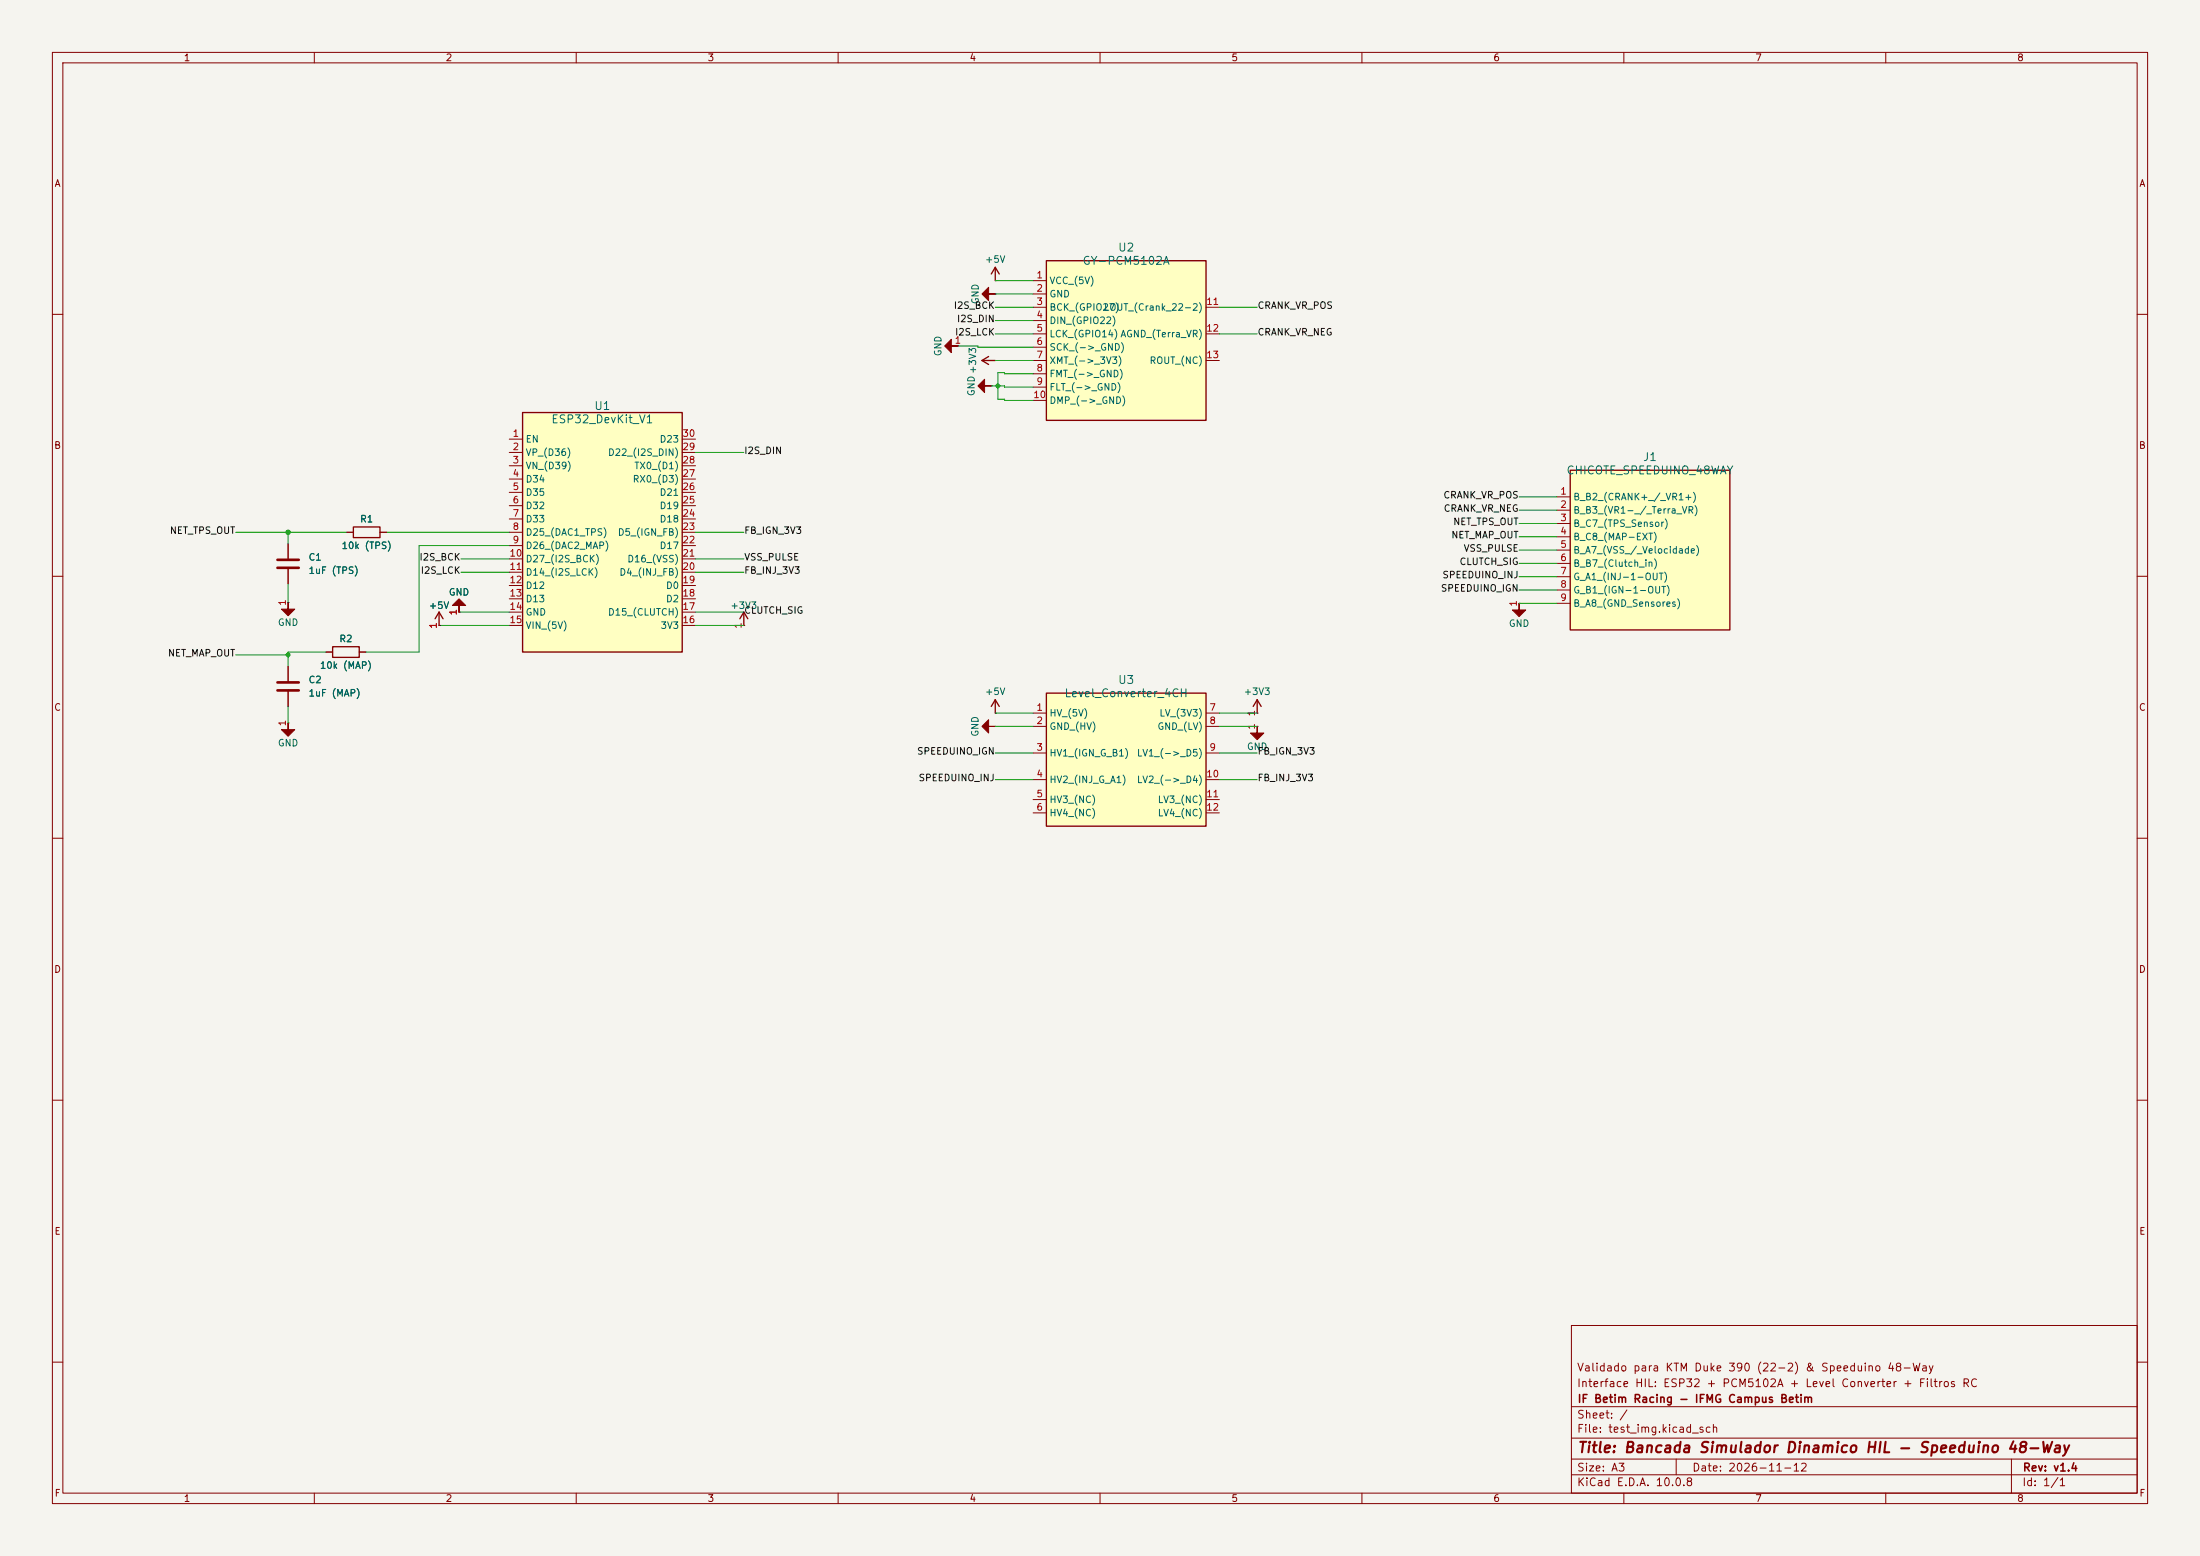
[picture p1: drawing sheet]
<svg xmlns="http://www.w3.org/2000/svg" width="420mm" height="297mm" viewBox="0 0 420 297" stroke-linecap="round" stroke-linejoin="round" font-family="sans-serif">
<path d="M0 0h420v297h-420z" fill="#f5f4ef" stroke="#f5f4ef" stroke-width=".19"/>
<g fill="none" stroke="#840000" stroke-width=".19">
<path d="M10 10h400v277h-400zM12 12h396v273h-396zM60 10v2M110 10v2M160 10v2M210 10v2M260 10v2M310 10v2M360 10v2M10 60h2M408 60h2M10 110h2"/>
<path d="M83.8 119.4h.1M408 110h2M10 160h2M408 160h2M10 210h2M408 210h2M300 253h108v32h-108zM10 260h2M300 278.5h108M300 274.5h108M300 268.5h108M320 278.5v3"/>
<path d="M384 278.5v6.5M408 260h2M60 285v2M110 285v2M160 285v2M210 285v2M260 285v2M300 281.5h108M310 285v2M360 285v2"/>
</g>
<path d="M83.8 116.8l-.7 1.3M83.8 116.8l.8 1.3M83.8 116.8v2.6" fill="none" stroke="#840000" stroke-width=".25"/>
<path d="M199.8 132.3h30.4v25.4h-30.4z" fill="#ffffc2"/>
<path d="M187.5 68.8l1.2 .8M187.5 68.8h2.5M188.7 68l-1.2 .8M63.5 123.4h5.1v2.1h-5.1zM199.8 132.3h30.4v25.4h-30.4zM240 133.6l-.8 1.2M240 133.6l.8 1.2M240 133.6v2.5" fill="none" stroke="#840000" stroke-width=".25"/>
<g fill="none" stroke="#840000" stroke-width=".19">
<path d="M182.9 66h.1M190 68.8h.1M55 115h.1M55 103.8v3.1M55 108.4v3M290 115.2h.1M55 127.2v3.1M55 131.8v3M62.2 124.5h1.3M68.6 124.5h1.2M197.2 136.1h2.6M197.2 138.6h2.6"/>
<path d="M230.2 136.1h2.6M230.2 138.6h2.6M240 136.1h.1M197.2 143.7h2.6M197.2 148.8h2.6M197.2 152.6h2.6M197.2 155.2h2.6M230.2 143.7h2.6M230.2 148.8h2.6M230.2 152.6h2.6M230.2 155.2h2.6"/>
</g>
<path d="M53 106.9h4M53 108.4h4M53 130.3h4M53 131.8h4" fill="none" stroke="#840000" stroke-width=".51"/>
<g fill="#840000" stroke="#840000" stroke-width=".19">
<path d="M290 115.2v1.2h1.3l-1.3 1.3-1.3-1.3h1.3z"/>
<path d="M55 115v1.3h1.3l-1.3 1.2-1.3-1.2h1.3z"/>
<path d="M180.3 66l1.3-1.2v1.2h1.3h-1.3v1.3z"/>
</g>
<path d="M299.8 89.8h30.4v30.4h-30.4z" fill="#ffffc2"/>
<path d="M190 51l-.8 1.3M190 51l.8 1.3M190 51v2.6M299.8 89.8h30.4v30.4h-30.4zM142 116.8l-.8 1.3M142 116.8l.8 1.3M142 116.8v2.6" fill="none" stroke="#840000" stroke-width=".25"/>
<g fill="none" stroke="#840000" stroke-width=".19">
<path d="M190 56.1h.1M190 53.6h.1M189.2 73.7h.1M297.2 94.8h2.6M297.2 97.4h2.6M297.2 99.9h2.6M142 119.4h.1M297.2 102.5h2.6M297.2 105h2.6M297.2 107.5h2.6M297.2 110.1h2.6M297.2 112.6h2.6"/>
<path d="M297.2 115.2h2.6M55 138h.1M190 138.6h.1"/>
</g>
<g fill="#840000" stroke="#840000" stroke-width=".19">
<path d="M188.7 54.8v1.3h1.3h-1.3v1.3l-1.2-1.3z"/>
<path d="M186.7 73.7l1.3-1.3v1.3h1.2h-1.2v1.2z"/>
<path d="M187.5 138.6l1.2-1.2v1.2h1.3h-1.3v1.3z"/>
<path d="M55 138v1.3h1.3l-1.3 1.2-1.3-1.2h1.3z"/>
</g>
<path d="M99.8 78.7h30.4v45.8h-30.4z" fill="#ffffc2"/>
<path d="M99.8 78.7h30.4v45.8h-30.4z" fill="none" stroke="#840000" stroke-width=".25"/>
<g fill="none" stroke="#840000" stroke-width=".19">
<path d="M97.2 83.8h2.6M97.2 86.4h2.6M97.2 88.9h2.6M97.2 91.4h2.6M97.2 94h2.6M97.2 96.5h2.6M97.2 99.1h2.6M130.2 83.8h2.6M130.2 86.4h2.6M130.2 88.9h2.6M130.2 91.4h2.6M130.2 94h2.6"/>
<path d="M130.2 96.5h2.6M130.2 99.1h2.6M97.2 101.6h2.6M97.2 104.1h2.6M97.2 106.7h2.6M97.2 109.2h2.6M97.2 111.8h2.6M97.2 114.3h2.6M97.2 116.8h2.6M97.2 119.4h2.6M130.2 101.6h2.6M130.2 104.1h2.6"/>
<path d="M130.2 106.7h2.6M130.2 109.2h2.6M130.2 111.8h2.6M130.2 114.3h2.6M130.2 116.8h2.6M130.2 119.4h2.6M240 138.6h.1"/>
</g>
<path d="M240 138.6v1.3h1.3l-1.3 1.3-1.3-1.3h1.3z" fill="#840000" stroke="#840000" stroke-width=".19"/>
<path d="M199.8 49.8h30.4v30.4h-30.4z" fill="#ffffc2"/>
<path d="M199.8 49.8h30.4v30.4h-30.4zM67.5 100.6h5v2h-5zM190 133.6l-.8 1.2M190 133.6l.8 1.2M190 133.6v2.5" fill="none" stroke="#840000" stroke-width=".25"/>
<g fill="none" stroke="#840000" stroke-width=".19">
<path d="M197.2 53.6h2.6M197.2 56.1h2.6M197.2 58.7h2.6M230.2 58.7h2.6M197.2 61.2h2.6M197.2 63.7h2.6M197.2 66.3h2.6M197.2 68.8h2.6M197.2 71.4h2.6M197.2 73.9h2.6M197.2 76.4h2.6M230.2 63.7h2.6"/>
<path d="M230.2 68.8h2.6M55 103.8v3.1M55 108.4v3M66.2 101.6h1.3M72.5 101.6h1.3M83.8 119.4h.1M87.6 116.8h.1M55 127.2v3.1M55 131.8v3M62.2 124.5h1.3M68.6 124.5h1.2M190 136.1h.1"/>
</g>
<path d="M87.6 114.3l1.3 1.3h-1.3v1.2v-1.2h-1.2z" fill="#840000" stroke="#840000" stroke-width=".19"/>
<g fill="none" stroke="#009600" stroke-width=".19">
<path d="M190 58.7h7.2M190 53.6h7.2M190 56.1h7.2M232.8 58.7h7.2M182.9 66h3.8v.3h10.5M189.2 73.7h2.6v.2h5.4M190 61.2h7.2M190 63.7h7.2M190 68.8h7.2M197.2 71.4h-5.4v-.3h-1.3v5.1h1.3v.2h5.4M232.8 63.7h7.2M132.8 86.4h9.2"/>
<path d="M290 99.9h7.2M290 97.4h7.2M290 94.8h7.2M45 101.6h21.2M55 101.6v2.2M55 111.4v3.6M73.8 101.6h23.4M83.8 119.4h13.4M87.6 116.8h9.6M88 106.7h9.2M88 109.2h9.2M97.2 104.1h-17.2v20.4h-10.2"/>
<path d="M132.8 101.6h9.2M132.8 119.4h9.2M132.8 116.8h9.2M132.8 106.7h9.2M132.8 109.2h9.2M290 110.1h7.2M290 115.2h7.2M290 105h7.2M290 107.5h7.2M290 102.5h7.2M290 112.6h7.2M45 125h10"/>
<path d="M55 134.8v3.2M62.2 124.5h-7.2v2.7M190 136.1h7.2M190 138.6h7.2M232.8 136.1h7.2M232.8 138.6h7.2M190 143.7h7.2M190 148.8h7.2M232.8 143.7h7.2M232.8 148.8h7.2"/>
</g>
<g fill="#009600">
<circle cx="55" cy="101.6" r=".51"/>
<circle cx="55" cy="125" r=".46"/>
<circle cx="190.5" cy="73.7" r=".46"/>
</g>
<text font-size="2" fill="#840000" x="301" y="277.8">Title: Bancada Simulador Dinamico HIL - Speeduino 48-Way</text>
<g font-size="1.5" fill="#006464">
<text x="206.5" y="50.9">GY-PCM5102A</text>
<text x="213.3" y="48.4">U2</text>
<text x="105.1" y="81.2">ESP32_DevKit_V1</text>
<text x="113.3" y="78.6">U1</text>
<text x="313.5" y="88.4">J1</text>
<text x="298.9" y="90.9">CHICOTE_SPEEDUINO_48WAY</text>
<text x="213.3" y="130.9">U3</text>
<text x="203.1" y="133.5">Level_Converter_4CH</text>
</g>
<g font-size="1.5" fill="#840000">
<text x="300.9" y="262.1">Validado para KTM Duke 390 (22-2) &amp; Speeduino 48-Way</text>
<text x="300.9" y="265.1">Interface HIL: ESP32 + PCM5102A + Level Converter + Filtros RC</text>
<text x="301" y="268.1">IF Betim Racing - IFMG Campus Betim</text>
<text x="300.9" y="273.8">File: test_img.kicad_sch</text>
<text x="300.9" y="271.1">Sheet: /</text>
<text x="300.9" y="281.2">Size: A3</text>
<text x="322.9" y="281.2">Date: 2026-11-12</text>
<text x="386" y="281.2">Rev: v1.4</text>
<text x="300.9" y="284">KiCad E.D.A. 10.0.8</text>
<text x="385.9" y="284">Id: 1/1</text>
</g>
<g font-size="1.3" fill="#840000">
<text x="35" y="12">1</text>
<text x="85" y="12">2</text>
<text x="135" y="12">3</text>
<text x="185" y="12">4</text>
<text x="235" y="12">5</text>
<text x="285" y="12">6</text>
<text x="335" y="12">7</text>
<text x="385" y="12">8</text>
<text x="10.3" y="36">A</text>
<text x="408.3" y="36">A</text>
<text x="10.2" y="86">B</text>
<text x="408.2" y="86">B</text>
<text x="10.2" y="136">C</text>
<text x="408.2" y="136">C</text>
<text x="10.2" y="186">D</text>
<text x="408.2" y="186">D</text>
<text x="10.3" y="236">E</text>
<text x="408.3" y="236">E</text>
<text x="10.3" y="286">F</text>
<text x="35" y="287">1</text>
<text x="85" y="287">2</text>
<text x="135" y="287">3</text>
<text x="185" y="287">4</text>
<text x="235" y="287">5</text>
<text x="285" y="287">6</text>
<text x="335" y="287">7</text>
<text x="385" y="287">8</text>
<text x="408.3" y="286">F</text>
</g>
<g font-size="1.3" fill="#006464">
<text x="187.9" y="50.5">+5V</text>
<text x="187.2" y="58.2" transform="rotate(-90 187.2 58.2)">GND</text>
<text x="200.2" y="54.5">VCC_(5V)</text>
<text x="200.2" y="57.1">GND</text>
<text x="200.2" y="59.6">BCK_(GPIO27)</text>
<text x="210.6" y="59.6">LOUT_(Crank_22-2)</text>
<text x="200.2" y="62.2">DIN_(GPIO22)</text>
<text x="200.2" y="64.7">LCK_(GPIO14)AGND_(Terra_VR)</text>
<text x="180" y="68.1" transform="rotate(-90 180 68.1)">GND</text>
<text x="200.2" y="67.2">SCK_(-&gt;_GND)</text>
<text x="200.2" y="69.8">XMT_(-&gt;_3V3)</text>
<text x="219.3" y="69.8">ROUT_(NC)</text>
<text x="186.4" y="75.7" transform="rotate(-90 186.4 75.7)">GND+3V3</text>
<text x="200.2" y="72.3">FMT_(-&gt;_GND)</text>
<text x="200.2" y="74.9">FLT_(-&gt;_GND)</text>
<text x="200.2" y="77.4">DMP_(-&gt;_GND)</text>
<text x="100.2" y="84.8">EN</text>
<text x="100.2" y="87.3">VP_(D36)</text>
<text x="100.2" y="89.9">VN_(D39)</text>
<text x="116" y="87.3">D22_(I2S_DIN)</text>
<text x="121" y="89.9">TX0_(D1)</text>
<text x="125.8" y="84.8">D23</text>
<text x="100.2" y="92.4">D34</text>
<text x="100.2" y="94.9">D35</text>
<text x="120.7" y="92.4">RX0_(D3)</text>
<text x="125.8" y="94.9">D21</text>
<text x="300.2" y="95.8">B_B2_(CRANK+_/_VR1+)</text>
<text x="68.6" y="100">R1</text>
<text x="100.2" y="97.5">D32</text>
<text x="100.2" y="100">D33</text>
<text x="125.8" y="100">D18</text>
<text x="125.8" y="97.5">D19</text>
<text x="300.2" y="98.3">B_B3_(VR1-_/_Terra_VR)</text>
<text x="300.2" y="100.9">B_C7_(TPS_Sensor)</text>
<text x="58.8" y="107.3">C1</text>
<text x="65.1" y="105.1">10k (TPS)</text>
<text x="100.2" y="102.6">D25_(DAC1_TPS)</text>
<text x="100.2" y="105.1">D26_(DAC2_MAP)</text>
<text x="100.2" y="107.6">D27_(I2S_BCK)</text>
<text x="117.8" y="102.6">D5_(IGN_FB)</text>
<text x="119.6" y="107.6">D16_(VSS)</text>
<text x="125.8" y="105.1">D17</text>
<text x="300.2" y="103.4">B_C8_(MAP-EXT)</text>
<text x="300.2" y="106">B_A7_(VSS_/_Velocidade)</text>
<text x="58.8" y="109.9">1uF (TPS)</text>
<text x="85.6" y="114">GND</text>
<text x="100.2" y="110.2">D14_(I2S_LCK)</text>
<text x="100.2" y="112.7">D12</text>
<text x="118.1" y="110.2">D4_(INJ_FB)</text>
<text x="127" y="112.7">D0</text>
<text x="300.2" y="108.5">B_B7_(Clutch_in)</text>
<text x="300.2" y="111">G_A1_(INJ-1-OUT)</text>
<text x="300.2" y="113.6">G_B1_(IGN-1-OUT)</text>
<text x="52.9" y="119.8">GND</text>
<text x="81.8" y="116.5">+5V</text>
<text x="100.2" y="115.3">D13</text>
<text x="100.2" y="117.8">GND</text>
<text x="116" y="117.8">D15_(CLUTCH)</text>
<text x="127" y="115.3">D2</text>
<text x="139.3" y="116.5">+3V3</text>
<text x="287.9" y="120">GND</text>
<text x="300.2" y="116.1">B_A8_(GND_Sensores)</text>
<text x="64.7" y="122.9">R2</text>
<text x="100.2" y="120.3">VIN_(5V)</text>
<text x="126" y="120.3">3V3</text>
<text x="58.8" y="130.7">C2</text>
<text x="61" y="128">10k (MAP)</text>
<text x="58.8" y="133.3">1uF (MAP)</text>
<text x="187.9" y="133">+5V</text>
<text x="200.2" y="137.1">HV_(5V)</text>
<text x="221.2" y="137.1">LV_(3V3)</text>
<text x="237.3" y="133">+3V3</text>
<text x="52.9" y="142.8">GND</text>
<text x="187.1" y="140.7" transform="rotate(-90 187.1 140.7)">GND</text>
<text x="200.2" y="139.6">GND_(HV)</text>
<text x="220.9" y="139.6">GND_(LV)</text>
<text x="237.9" y="143.5">GND</text>
<text x="200.2" y="144.7">HV1_(IGN_G_B1)</text>
<text x="200.2" y="149.8">HV2_(INJ_G_A1)</text>
<text x="216.9" y="144.7">LV1_(-&gt;_D5)</text>
<text x="216.9" y="149.8">LV2_(-&gt;_D4)</text>
<text x="200.2" y="153.6">HV3_(NC)</text>
<text x="220.9" y="153.6">LV3_(NC)</text>
<text x="200.2" y="156.1">HV4_(NC)</text>
<text x="220.9" y="156.1">LV4_(NC)</text>
</g>
<g font-size="1.3" fill="#a90000">
<text x="197.8" y="53.4">1</text>
<text x="197.8" y="56">2</text>
<text x="197.8" y="58.5">3</text>
<text x="230.2" y="58.5">11</text>
<text x="182.1" y="65.9">1</text>
<text x="197.8" y="61.1">4</text>
<text x="197.8" y="63.6">5</text>
<text x="230.2" y="63.6">12</text>
<text x="197.8" y="66.1">6</text>
<text x="197.8" y="68.7">7</text>
<text x="197.8" y="71.2">8</text>
<text x="230.2" y="68.7">13</text>
<text x="197.2" y="76.3">10</text>
<text x="197.8" y="73.8">9</text>
<text x="97.8" y="83.7">1</text>
<text x="130.2" y="83.7">30</text>
<text x="97.8" y="86.2">2</text>
<text x="97.8" y="88.8">3</text>
<text x="130.2" y="88.8">28</text>
<text x="130.2" y="86.2">29</text>
<text x="97.8" y="91.3">4</text>
<text x="97.8" y="93.8">5</text>
<text x="130.2" y="93.8">26</text>
<text x="130.2" y="91.3">27</text>
<text x="297.8" y="94.7">1</text>
<text x="97.8" y="96.4">6</text>
<text x="97.8" y="98.9">7</text>
<text x="97.8" y="101.5">8</text>
<text x="130.2" y="101.5">23</text>
<text x="130.2" y="98.9">24</text>
<text x="130.2" y="96.4">25</text>
<text x="297.8" y="97.2">2</text>
<text x="297.8" y="99.8">3</text>
<text x="97.2" y="106.5">10</text>
<text x="97.8" y="104">9</text>
<text x="130.2" y="106.5">21</text>
<text x="130.2" y="104">22</text>
<text x="297.8" y="102.3">4</text>
<text x="297.8" y="104.9">5</text>
<text x="297.8" y="107.4">6</text>
<text x="97.2" y="109.1">11</text>
<text x="97.2" y="111.6">12</text>
<text x="130.2" y="111.6">19</text>
<text x="130.2" y="109.1">20</text>
<text x="297.8" y="109.9">7</text>
<text x="297.8" y="112.5">8</text>
<text x="54.9" y="115.7" transform="rotate(-90 54.9 115.7)">1</text>
<text x="87.5" y="117.6" transform="rotate(-90 87.5 117.6)">1</text>
<text x="97.2" y="114.2">13</text>
<text x="97.2" y="116.7">14</text>
<text x="97.2" y="119.2">15</text>
<text x="130.2" y="119.2">16</text>
<text x="130.2" y="116.7">17</text>
<text x="130.2" y="114.2">18</text>
<text x="289.9" y="115.9" transform="rotate(-90 289.9 115.9)">1</text>
<text x="297.8" y="115">9</text>
<text x="83.7" y="120.1" transform="rotate(-90 83.7 120.1)">1</text>
<text x="141.9" y="120.1" transform="rotate(-90 141.9 120.1)">1</text>
<text x="197.8" y="136">1</text>
<text x="230.8" y="136">7</text>
<text x="239.9" y="136.8" transform="rotate(-90 239.9 136.8)">1</text>
<text x="54.9" y="138.7" transform="rotate(-90 54.9 138.7)">1</text>
<text x="197.8" y="138.5">2</text>
<text x="197.8" y="143.6">3</text>
<text x="230.8" y="138.5">8</text>
<text x="230.8" y="143.6">9</text>
<text x="239.9" y="139.4" transform="rotate(-90 239.9 139.4)">1</text>
<text x="197.8" y="148.7">4</text>
<text x="230.2" y="148.7">10</text>
<text x="197.8" y="152.5">5</text>
<text x="197.8" y="155">6</text>
<text x="230.2" y="152.5">11</text>
<text x="230.2" y="155">12</text>
</g>
<g font-size="1.3" fill="#0f0f0f">
<text x="182" y="59.3">I2S_BCK</text>
<text x="240" y="59.3">CRANK_VR_POS</text>
<text x="182.2" y="64.3">I2S_LCK</text>
<text x="182.6" y="61.8">I2S_DIN</text>
<text x="240" y="64.3">CRANK_VR_NEG</text>
<text x="142" y="87">I2S_DIN</text>
<text x="275.4" y="95.5">CRANK_VR_POS</text>
<text x="275.5" y="98">CRANK_VR_NEG</text>
<text x="277.3" y="100.5">NET_TPS_OUT</text>
<text x="32.3" y="102.2">NET_TPS_OUT</text>
<text x="80" y="107.3">I2S_BCK</text>
<text x="142" y="102.2">FB_IGN_3V3</text>
<text x="142" y="107.3">VSS_PULSE</text>
<text x="277" y="103.1">NET_MAP_OUT</text>
<text x="279.3" y="105.6">VSS_PULSE</text>
<text x="80.2" y="109.8">I2S_LCK</text>
<text x="142" y="109.8">FB_INJ_3V3</text>
<text x="275" y="113.2">SPEEDUINO_IGN</text>
<text x="275.3" y="110.7">SPEEDUINO_INJ</text>
<text x="278.5" y="108.2">CLUTCH_SIG</text>
<text x="142" y="117.5">CLUTCH_SIG</text>
<text x="32" y="125.6">NET_MAP_OUT</text>
<text x="175" y="144.3">SPEEDUINO_IGN</text>
<text x="175.3" y="149.4">SPEEDUINO_INJ</text>
<text x="240" y="149.4">FB_INJ_3V3</text>
<text x="240" y="144.3">FB_IGN_3V3</text>
</g>
</svg>
